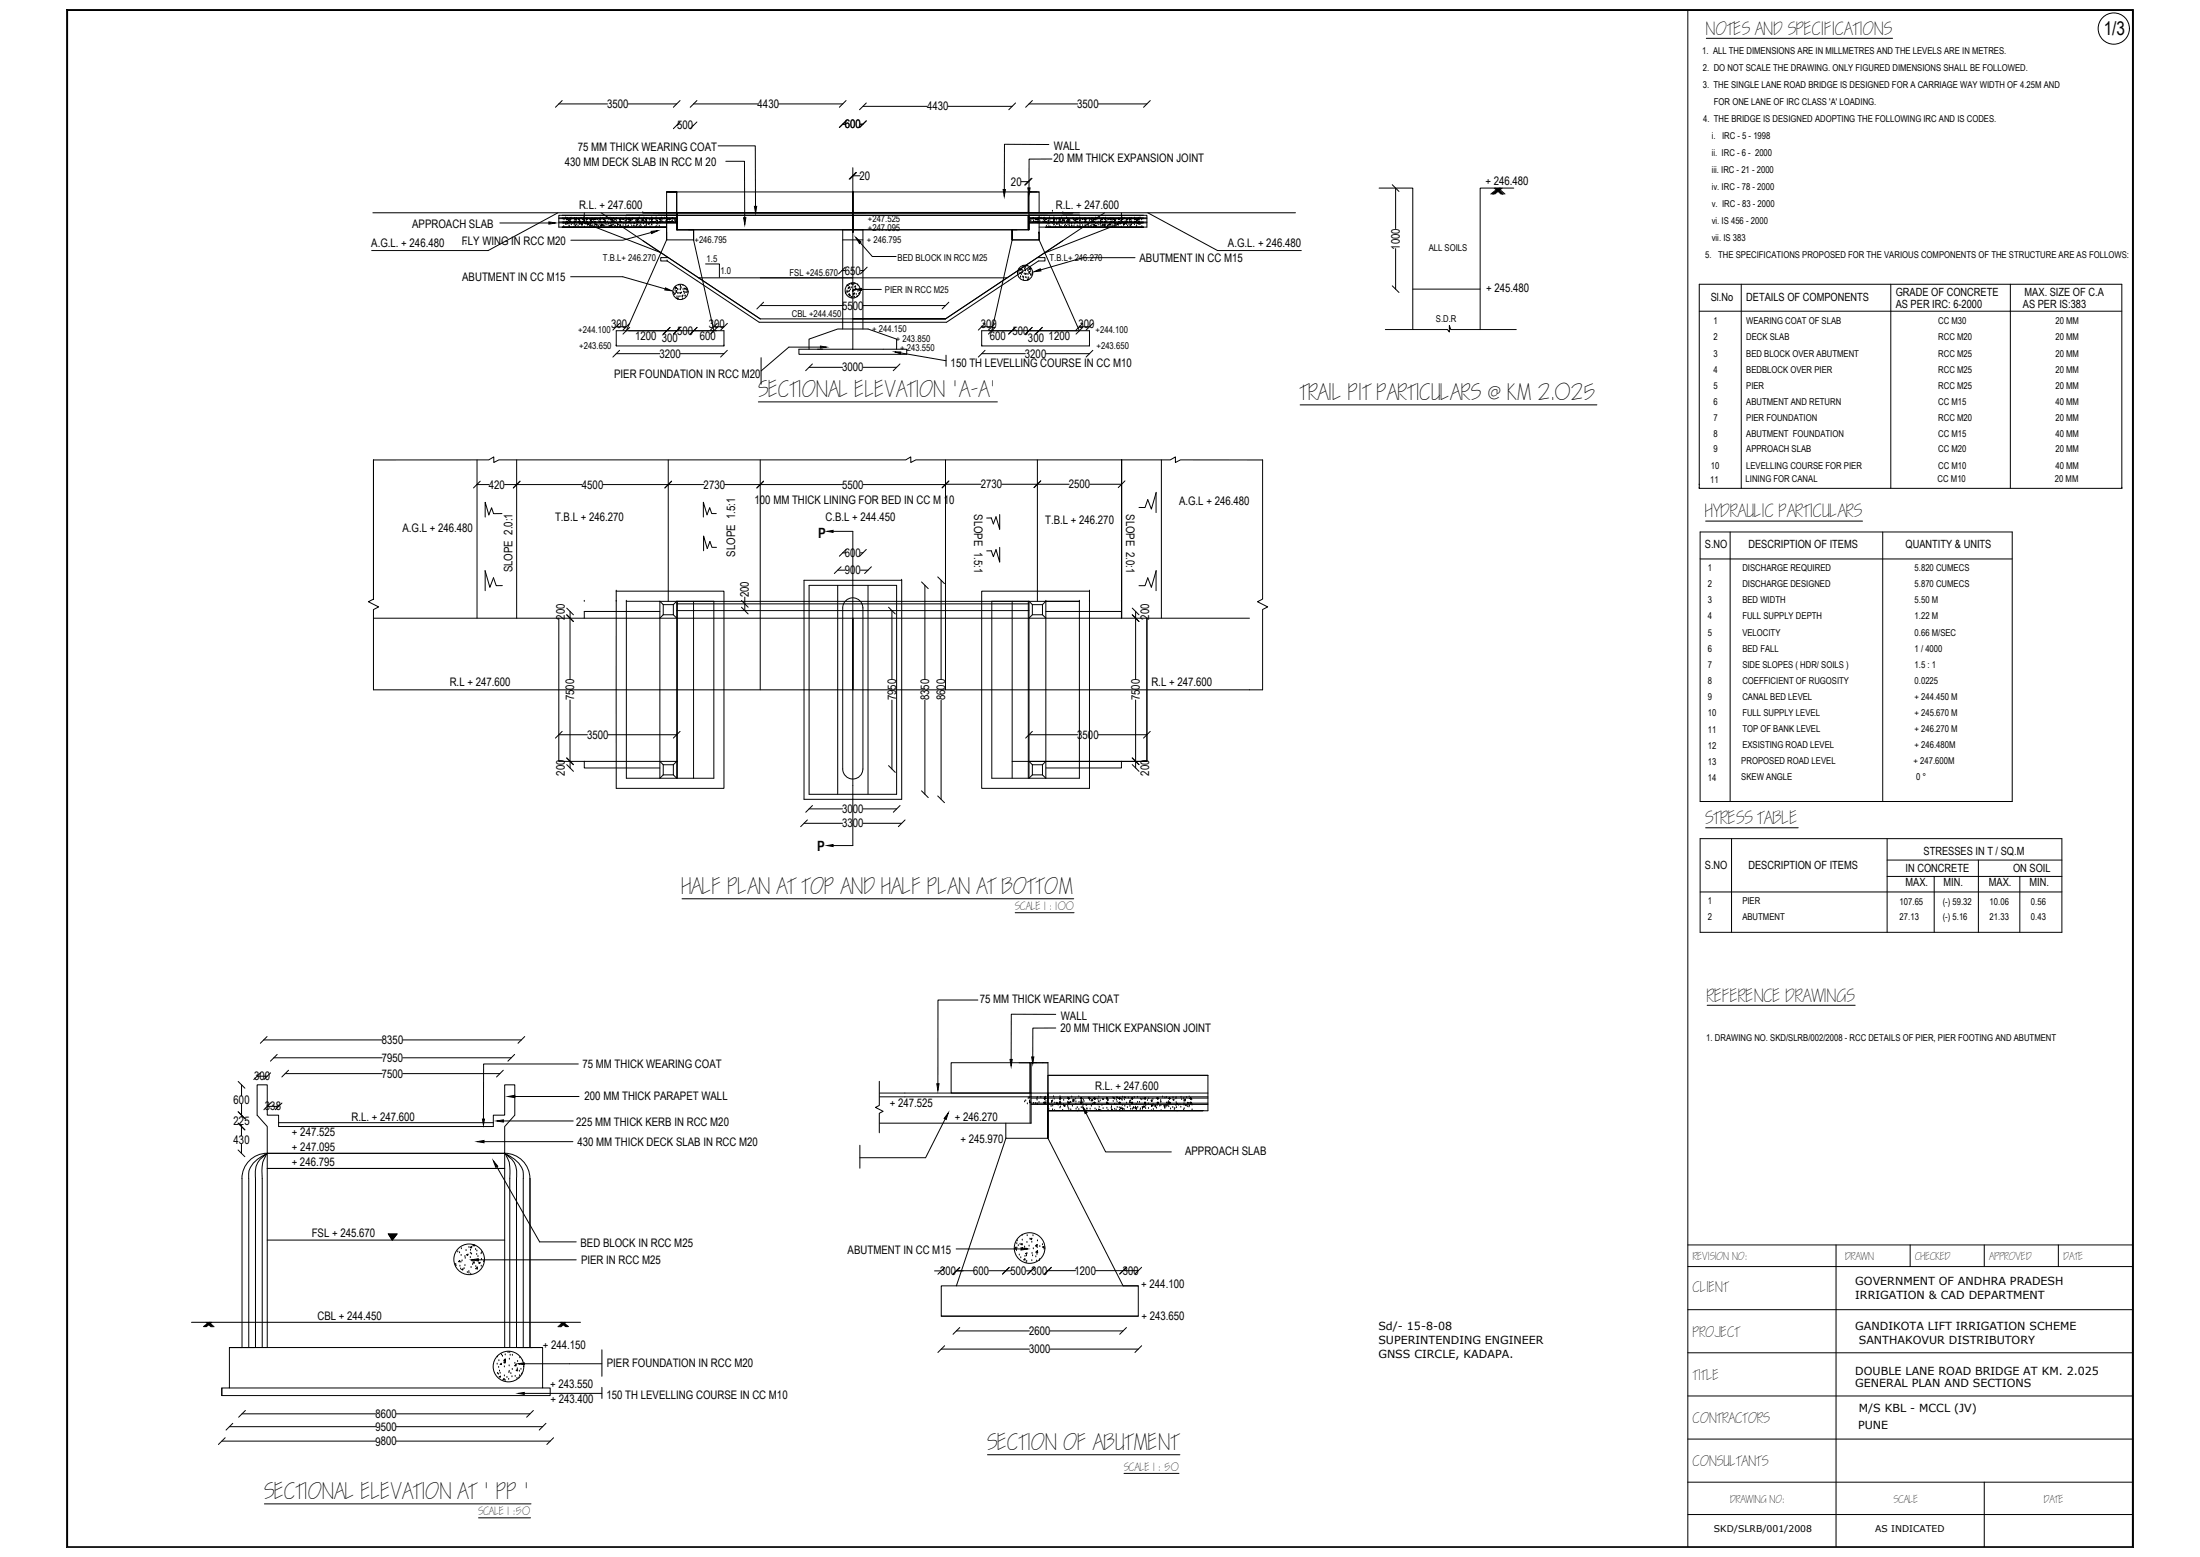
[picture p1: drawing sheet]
<svg xmlns="http://www.w3.org/2000/svg" width="1189mm" height="841mm" viewBox="0 0 1189 841" stroke-linecap="round" stroke-linejoin="round" font-family="sans-serif">
<!-- layer: MAIN -->
<g fill="none" stroke="#000" stroke-width=".54">
<path d="M912 6v830M922 21h101M302 56h26M304 54l-4 4M339 56h27M368 54l-4 4M375 56h34M377 54l-4 4M421 56h34M457 54l-3 4M466 57h35M468 56l-4 3"/>
<path d="M512 57h35M549 56l-4 3M556 56h26M558 54l-4 4M593 56h27M622 54l-4 4M366 68h.1M368 66l-4 4M374 68h1M377 66l-4 4M388 79h20v32M455 67h2"/>
<path d="M457 65l-3 4M465 67h1M468 65l-4 4M567 78h-24v24M392 87h10v31M461 95h4M461 91v98M463 93l-4 4M552 98h4M557 96l-3 4M558 96l-4 4M568 86h-12v15"/>
<path d="M752 100l4 3M201 115h499M302 118h64M302 120h64M304 116h157M305 119h.1M306 118h.1M306 120h.1M307 118h.1M307 119h.1M308 119h-1zM308 118h.1"/>
<path d="M308 119h.1M309 118h.1M310 120h.1M310 118h.1M311 119h1zM312 118h.1M313 119h.1M313 120h.1M314 120h.1M314 118h.1M315 118h.1M316 115v5l41 16"/>
<path d="M316 120h.1M316 119h.1M317 118h.1M319 119h.1M320 118h.1M321 119h.1M322 118h.1M323 119h.1M323 118h.1M324 120h.1M324 118h.1M325 115l86 57h50"/>
<path d="M325 118h.1M326 119h.1M326 118h.1M327 119h.1M327 120v-1zM328 118h.1M328 120h.1M329 118h.1M329 119h.1M330 118h.1M330 119h.1M332 120h.1"/>
<path d="M332 118h-1h1M332 119h.1M333 119h.1M333 118h.1M335 119h.1M335 120h.1M336 118h.1M337 118v1zM338 119h.1M338 120h.1M338 118h.1M339 119h.1"/>
<path d="M339 118h1zM340 118h.1M341 119h.1M342 119h.1M342 118h-1zM342 118h.1M344 119h.1M344 120h.1M345 119h.1M345 118h.1M345 120h.1M347 119h.1"/>
<path d="M347 118h.1M347 119h1zM347 115h.1M347 116h-9h9M348 118h.1M349 119h.1M349 120h.1M349 118h.1M351 119h.1M352 120h.1M352 118h.1M352 119h.1"/>
<path d="M353 115h216M353 120h.1M354 120h.1M354 118h.1M355 118h.1M355 119h.1M355 120h.1M356 120h.1M357 119h.1M357 118h.1M358 119h.1M358 118h.1"/>
<path d="M358 120h.1M359 118h.1M360 120h.1M360 116v14h15l11 49M360 118h.1M360 119h.1M361 118h.1M361 104h5h-6v26l-22 49M363 120v-1zM363 120h.1M363 119h.1M363 118h.1"/>
<path d="M364 118h.1M365 119h.1M366 104h-6h6v12h-64v7h58M366 104h95v11h-95zM366 115v9M461 115v-11v21M461 104h95v11h-95zM461 104v21v-9M461 116h157M556 104v11M556 116v8M556 118h64"/>
<path d="M556 104v20h-190M556 120h64M557 119h.1M557 104h-1h6v11M557 104h5M557 104h3M558 118h.1M559 120h.1M559 119h.1M559 119v1zM561 118h.1M561 119h.1"/>
<path d="M562 116v14h-15M562 120h.1M563 118h.1M564 120h.1M564 118h.1M564 119h.1M565 120h.1M566 119h1zM566 120h.1M567 119h.1M567 118h.1M568 120h.1"/>
<path d="M568 120h1zM569 114h.1M569 120h1zM569 120h.1M569 119h.1M570 118h.1M570 120h.1M571 119h.1M572 118h.1M572 120h.1M573 119h.1M574 118h.1"/>
<path d="M574 119h1h-1zM574 116h9h-9M574 119h.1M574 119h1zM574 115h.1M575 118h.1M575 119h.1M576 118h.1M576 120h.1M577 118h.1M577 119h.1M578 120h.1"/>
<path d="M578 119h.1M580 118h.1M580 115h-6h9M580 119h.1M581 119h.1M582 118h.1M583 119h.1M583 118h.1M584 120h.1M584 119h.1M585 118v1zM586 118h.1"/>
<path d="M586 120h.1M587 120h.1M587 119h.1M589 118h.1M589 119h.1M590 119h.1M590 118h.1M590 120h.1M592 119h.1M592 118h.1M593 119h.1M593 118h.1"/>
<path d="M593 120h.1M594 118h.1M595 119v1zM595 119h.1M595 118h.1M596 119h.1M596 118h.1M597 115l-86 57M597 118h.1M597 120h.1M598 120h.1M599 118h.1"/>
<path d="M599 119h.1M600 118h.1M601 119h.1M601 118h.1M602 119h.1M602 119h1zM603 119h.1M604 118h.1M606 119h.1M606 120h.1M606 115v5l-42 17M606 118h.1"/>
<path d="M607 118h.1M608 118h.1M608 120h.1M608 120h1h-1zM609 119h.1M610 118h.1M610 119h1zM611 118h.1M611 120h.1M612 120h.1M613 118h.1M613 119h.1"/>
<path d="M614 118h.1M614 119h1zM615 119h.1M615 118h.1M616 120h.1M616 118h.1M617 119h.1M745 102h18v76M754 102v21M806 105l4-3 3 3M807 102l4 3M808 102l4 3"/>
<path d="M809 102l4 3M810 102l-4 3M811 102l-4 3M812 102l-4 3M818 102h-18v76M201 135h63M252 132h.1M270 120h27M305 122h.1M305 121h.1M306 121h.1M307 120h.1"/>
<path d="M307 121h.1M307 122h.1M308 120h.1M308 121h.1M308 122h.1M309 121h.1M310 121h.1M310 123h.1M310 122h.1M311 122h.1M312 121h.1M312 122h.1"/>
<path d="M312 120h.1M313 121h.1M314 121h.1M314 121h1zM314 122h.1M315 122h.1M316 123h.1M316 121h.1M317 121h.1M317 122h.1M318 121h.1M319 122h.1"/>
<path d="M319 120h.1M319 120v1zM319 121h.1M319 123h.1M320 122h.1M320 120h.1M321 122h.1M321 121h.1M321 120h.1M322 121h.1M322 121h1zM323 122h.1"/>
<path d="M323 123h.1M324 121h.1M325 122v-1zM325 122h.1M325 120h.1M325 121h.1M326 122h.1M326 121v1zM326 120h.1M327 122h.1M327 121h.1M328 122h.1"/>
<path d="M329 121h.1M329 122h.1M330 123h.1M330 122h-1zM330 121h.1M330 122h.1M330 123l1-1v1M331 122h.1M332 121h.1M332 122h.1M333 122h.1M333 120h.1"/>
<path d="M334 122h-1zM334 121h.1M334 122h.1M335 123h.1M335 122h.1M337 122h.1M337 121h.1M337 123h1M338 123h.1M338 122h.1M338 121h.1M339 121h.1"/>
<path d="M339 122h.1M340 122h.1M341 120h.1M341 121h.1M341 122h.1M343 122h.1M343 120h.1M344 122h.1M344 121h.1M345 122h.1M346 122h.1M346 123h.1"/>
<path d="M347 120h.1M348 121h.1M348 122h.1M349 122h.1M349 121h.1M350 121h1zM351 121h.1M351 120h.1M351 123h.1M352 126l-15 4h-29M352 121h.1M352 122h.1"/>
<path d="M353 121h.1M354 123h.1M355 121h.1M355 122h.1M356 122h.1M360 123h-56h56M361 120h.1M361 139h-4v2h4l49 33h101l50-33h4v-2h-4M362 120h.1M364 120h.1M366 124h9v6v-6M455 124v54"/>
<path d="M455 130h11M465 131l6 8h13M466 124v54M547 124v6v-6M547 130h15v-5v5l21 49M547 130l-11 49M558 120h.1M560 120h.1M561 120h.1M561 126h.1M561 120h1M562 123h58v-7h-64v8h-9"/>
<path d="M565 122h.1M566 121h.1M567 122h.1M567 121h.1M568 123h.1M569 121h.1M569 122h.1M570 121h.1M570 123h.1M571 120h.1M571 121h.1M572 121h.1"/>
<path d="M572 122h.1M573 122h.1M574 121h.1M575 120h.1M575 122h.1M576 123h.1M576 122h.1M577 122h.1M578 122h.1M578 121h.1M579 120h.1M579 122h.1"/>
<path d="M580 122h.1M581 121h.1M581 120h.1M582 122h.1M583 122h.1M583 121h.1M583 122h1zM584 123h.1M584 121h.1M585 121h.1M585 122h.1M586 122h.1"/>
<path d="M587 123h.1M588 122h.1M588 121h.1M589 120h.1M589 122h.1M590 122h.1M590 121h.1M591 122h.1M591 123v-1v1M591 122h1zM592 121h.1M592 123h.1"/>
<path d="M592 122h.1M593 122h.1M593 121h.1M594 122h.1M595 121h.1M595 122h.1M596 120h.1M596 122h.1M596 121v1zM597 121h.1M597 121v1zM597 122h.1"/>
<path d="M598 121h.1M598 123h.1M598 122h.1M599 121h.1M599 122h.1M600 121h.1M600 120h.1M600 122h.1M601 120h.1M601 122h.1M602 123h.1M602 121h.1"/>
<path d="M603 121h.1M603 120v1zM603 120h.1M603 122h.1M604 121h.1M604 122h.1M605 121h.1M606 121h.1M606 123h.1M607 121h.1M607 122h.1M608 121h.1"/>
<path d="M609 121h.1M609 120h.1M609 122h.1M610 121h.1M611 122h.1M611 121h.1M612 123h.1M612 121h.1M613 121h.1M613 139h-28l-23 7M614 122h.1M614 120h.1"/>
<path d="M614 121h.1M615 121h.1M615 120h.1M616 121h.1M617 121h.1M617 122h.1M658 135h45M754 134v22M308 149h29l22 7M360 141h.1M364 158h.1M365 159h.1"/>
<path d="M365 156h.1M365 157h.1M365 155h.1M365 158h1zM366 155v1h-1zM366 157h-1zM366 158h.1M366 156h.1M366 157h.1M367 154h.1M367 158h.1M368 158h.1"/>
<path d="M368 157h.1M368 155h.1M368 156h.1M368 154h.1M368 159h.1M369 160h.1M369 154h.1M369 156h.1M370 157l-1 1zM370 156h.1M370 159h.1M370 160h.1"/>
<path d="M370 158h.1M371 156h.1M371 158h.1M371 157v-1zM372 158h.1M378 150h166M381 143h8v7M455 146h2M457 144l-4 4M457 158h.1M458 157h.1M458 154h.1"/>
<path d="M458 158h.1M458 159h.1M459 155l-1 1zM459 158h.1M459 156h.1M459 159h.1M459 157h.1M459 155h.1M459 154h.1M459 160h.1M459 159v1zM460 157h.1"/>
<path d="M460 155h.1M460 154h.1M461 154h.1M461 157h.1M461 156h1zM461 159h.1M461 158l1 1h-1zM461 153h.1M462 159h.1M462 157h.1M462 155h.1M462 153h.1"/>
<path d="M463 156h.1M463 159h.1M463 160h.1M463 154h.1M464 157h.1M464 159h.1M465 159h.1M465 158h.1M465 157h.1M465 146h2M466 156h10M469 144l-4 4"/>
<path d="M550 148h.1M550 146h1h-1M551 148h.1M551 146h.1M551 150h.1M552 150h.1M552 145v1zM552 148h.1M552 146h.1M552 147h.1M553 146h.1M553 144h.1"/>
<path d="M553 150h.1M553 149v1zM553 151h.1M553 148h.1M554 145h.1M554 148h.1M554 144h.1M554 146h.1M554 150h.1M555 143h.1M555 148h.1M555 150h.1"/>
<path d="M555 151h1zM555 151h.1M555 146h.1M555 151h1M556 148h.1M556 146h.1M556 150h.1M556 151h.1M556 147h.1M556 145h1h-1zM557 145h.1M557 148h.1"/>
<path d="M557 147h.1M557 146h.1M557 149h.1M558 148h.1M752 154l4 4M763 156h37M941 154v110M1022 154v110M1086 154v110M333 179h58v8h-58zM333 176h5M335 175l-4 3"/>
<path d="M340 177l-3 3M340 175l-3 3M362 177l-4 3 4-3M366 161h.1M366 160h.1M366 161v1M367 160h.1M368 177l-4 3M369 161h.1M377 177l-4 3M386 176h5M388 177l-4 3"/>
<path d="M388 175l-4 3M393 175l-4 3M411 165h44M413 163l-4 4M460 160h.1M461 161h.1M462 161h.1M466 165h45M511 172h-50h50M513 163l-4 4M530 179h59v8h-59zM530 176h6"/>
<path d="M532 175l-3 3M538 177l-4 3M538 175l-4 3M549 177l-4 3M558 177l-4 3M563 177l-3 3M583 176h6M585 177l-4 3M585 175l-4 3M591 175l-4 3M749 178h33l1 1v-3l1 2h35M918 168h229"/>
<path d="M333 187h.1M333 191h24M335 189l-4 4M368 191h23M391 187h.1M393 189l-4 4M411 193v15M426 187h17M432 189h58v2h-58zM437 189v-6a56 56 0 0 1 32-5l16 5v6M437 198h18M439 197l-4 3"/>
<path d="M466 198h19M486 197l-3 3M487 191l24 4M511 192v6M530 187h.1M530 191h24M532 189l-3 4M565 191h24M589 187h.1M591 189l-4 4M410 217h129M703 219h160"/>
<path d="M202 248h62l3-1v3l3-2h219l3-1v3l3-2h137l3-1v3l3-2h44v76l-2 1 5 3-3 1v44h-480v-44l3-1-6-3 3-1v-76v76M258 248v86M260 260l-4 4M279 248v86M281 260l-4 4M361 248v77M363 260l-4 4M411 248v125M413 260l-4 4M511 248v125M513 260l-4 4M513 260l-4 3"/>
<path d="M561 248v77M562 260l-3 3M606 248v86M608 260l-4 3M628 248v86M258 262h6M271 277h-4l-1-3-2 4-2-7v8M273 262h42M326 262h54M387 277h-2l-1-3-2 4-2-7v8M392 262h63M466 262h45"/>
<path d="M511 262h19M540 278v8l-2-7-1 4-1-3h-3M541 262h37M589 262h17M625 266v11M625 266l-3 9-2-5-1 4h-4M918 262h.1M918 264h.1M918 264v-110h229v110M918 264h229M1147 264h.1M387 296h-2l-1-4-2 4-2-6v8"/>
<path d="M450 287h11v170h-11M455 299h2M457 297l-3 3M465 299h1M468 297l-4 3M540 296v8l-2-7-1 4-1-3h-3M919 287h168v146h-168zM922 281h84M935 287v146M1017 287v146M262 308l3 9 2-5 1 4h3M262 308v11"/>
<path d="M333 319h58v107h-58zM333 319h.1M434 313h53v119h-53zM437 316h48v113h-48zM453 316v113M453 308h4M455 306l-4 4M465 308h4M469 316v113M471 306l-4 4M487 313h.1M498 314l4 4"/>
<path d="M500 316v51M507 312l3 3M509 313v54M530 319h59v107h-59zM589 319h.1M625 308v11M625 308l-3 9-2-5-1 4h-4M919 302h168M202 334h473M302 334v77h64M306 332l4 4-4-4M306 328l4 4"/>
<path d="M308 330v37M316 325h.1M333 325h.1M338 325h.1M338 325v95M357 325h226M357 330h-41v4M357 325v95l1-1M357 325l1 2M358 327h6M358 327v5M358 332h6"/>
<path d="M358 332l-1 2M364 327v5M364 332l2 2M366 325v95l-2-1M366 330h190M366 326h190M366 325h20v95M366 325l-2 2M366 325v95M375 325v95M401 328l3 4M401 324l3 4"/>
<path d="M402 323v7M461 334v39M466 328a5 5 0 0 0-5-5 5 5 0 0 0-6 5v87a5 5 0 0 0 6 6 5 5 0 0 0 5-6M466 328v87M480 328l4 4M482 330v37M547 325v95M556 325v95M556 325v95l2-1M556 325h-20v95M556 325l2 2M558 327h5"/>
<path d="M558 327v5M558 332h5M558 332l-2 2M563 327v5M563 332l2 2M565 325h.1M565 330h41v4M565 325v95l-2-1M565 325l-2 2M583 325h.1M583 325v95M589 325h.1"/>
<path d="M606 325h.1M612 332l3 4-3-4M612 328l3 4M614 330v37M620 334v77h-73M308 378v37M482 378v37M500 378v51M509 378v54M614 378v37M675 373h.1M302 397h15"/>
<path d="M304 395l-4 4M329 397h37M368 395l-4 4M556 397h26M558 395l-4 4M593 397h27M622 395l-4 4M306 409l4 4M306 413l4 4M316 411v4h41M357 411l1 2M358 419h6"/>
<path d="M358 413v6M358 413h6M364 413v6M366 411l-2 2M480 414l4 3M556 411l2 2M558 419h5M558 413v6M558 413h5M563 413v6M565 411l-2 2M606 411v4h-41"/>
<path d="M612 409l3 4M612 413l3 4M437 437h18M439 435l-4 4M466 437h19M486 435l-3 4M498 427l4 4M507 430l3 4M434 445h21M436 443l-3 4M466 445h21M489 443l-4 4"/>
<path d="M919 453h195v51h-195zM922 447h50M936 453v51M1020 453v51M1020 473h94M1020 465h94M1045 473v31M1069 465v39M1091 473v31M369 485h211M549 493h31M919 482h195"/>
<path d="M144 560l-3 4M284 560l-4 4M528 540h-21v45M570 548h-24v24M571 555h-13v16M923 543h80M141 580l-4 3M143 562h64M146 580l-3 3M148 571h59M150 570l-4 3M154 580h53"/>
<path d="M156 578l-4 4M218 580h52M218 571h58M218 562h64M272 578l-4 4M278 570l-4 3M313 575h-52v29M514 574h43v16h-43zM551 574h6v33M557 574h9zM557 574v33h-82M566 574v16"/>
<path d="M129 584l3 4M131 586v6M131 596v7M139 586h5v16h7v6h116v-6h6v-16h5v16l-5 6v15h-129v-15l-5-6zM139 581h5M144 598h7M146 596l-3 3M152 596l-3 3M278 592h35M475 584v13l-2 1 4 2-2 1v11M475 592h178M475 590h178"/>
<path d="M554 595h.1M555 596h.1M556 593h.1M556 596h.1M556 595h.1M556 595h1zM557 593h96M557 596h96M557 597h96M558 596h.1M560 596h.1M560 593h.1"/>
<path d="M560 594h.1M561 593h.1M561 596v1M561 596h.1M562 593h.1M564 596h.1M564 593h.1M565 594h.1M565 596h.1M565 593h.1M565 595h.1M566 590v25v-25"/>
<path d="M566 581h87M567 596h.1M567 599h.1M568 598h.1M568 594l1 1h-1zM568 596h.1M569 595h.1M569 599h.1M569 597h.1M569 592h.1M570 594h.1M570 600h.1"/>
<path d="M570 596h.1M571 595l1 1h-1zM572 597h.1M572 595l1 1zM573 596h.1M573 594h.1M573 598h.1M573 592h.1M573 595h.1M574 600h.1M575 597h.1M575 594h.1"/>
<path d="M575 597h1l-1 1zM577 598h.1M577 595h.1M577 593h.1M577 596h.1M577 599h.1M578 599h.1M578 595h1h-1M579 600h.1M579 593h.1M580 597h.1M580 594v1z"/>
<path d="M580 594h.1M580 595h.1M581 594h.1M581 596h.1M581 595h.1M582 599h.1M582 600h.1M582 598h.1M583 592h.1M583 599h.1M583 595h.1M584 593h.1"/>
<path d="M584 595h1l-1-1v1M584 598h.1M585 596h.1M585 599h.1M585 594h.1M586 597h.1M586 600h.1M586 595h.1M587 596v1zM587 599h.1M588 593h.1M589 593h-1z"/>
<path d="M589 594h.1M589 599h.1M590 595h.1M590 597h.1M590 594h1h-1zM590 596h.1M591 594h.1M592 593v1zM592 599h.1M592 600h.1M593 594h.1M593 597h.1"/>
<path d="M594 595h.1M594 599v1zM594 593h.1M594 600h.1M594 598h.1M595 595h.1M595 600h.1M595 597h.1M596 593v1zM596 599h.1M598 593h.1M598 596h.1"/>
<path d="M598 599h.1M598 595h.1M599 596h.1M599 600h.1M599 594h.1M601 599h.1M601 598h.1M601 599v1M601 593h.1M602 595h.1M602 593h.1M602 594h.1"/>
<path d="M602 596h.1M602 599h.1M603 597h.1M603 600h.1M603 594h.1M603 592l1 1h-1M604 595h.1M604 598h.1M605 598h.1M605 600v-1l1 1M605 598l1 1zM606 598h.1"/>
<path d="M606 594h.1M606 597h.1M607 600h.1M607 598v1M607 593h.1M607 599h.1M608 594h.1M608 597h.1M608 592v1zM609 596h.1M609 598h.1M610 593h.1"/>
<path d="M610 595h1zM611 595h.1M611 598h.1M611 599h.1M612 593h.1M612 596h.1M612 599h.1M612 594h.1M612 598h1h-1zM613 598h.1M613 593h.1M614 598h.1"/>
<path d="M614 598v1zM614 597h.1M614 600h.1M615 593h.1M615 595h.1M615 598h.1M616 595h.1M616 600h.1M616 599h.1M616 594h.1M617 594h.1M617 598h1h-1z"/>
<path d="M617 599h.1M618 594h.1M618 598h.1M618 597l1 1h-1zM619 593h.1M619 596h.1M619 599h.1M619 597h.1M620 594h.1M621 596h.1M621 599h.1M621 594h.1"/>
<path d="M622 595h.1M622 594l1 1h-1M622 600h.1M622 598h.1M622 597h1h-1zM622 594h.1M623 594h.1M623 597h.1M623 599h.1M624 597h1h-1zM624 598h.1M625 599h.1"/>
<path d="M625 593h.1M625 597h.1M627 597h.1M627 594h.1M627 595h.1M627 600h.1M628 593h.1M629 597h1zM629 598h.1M629 599h.1M630 593h.1M630 598h.1"/>
<path d="M630 596v1zM630 596h.1M631 597h.1M631 595l1 1h-1zM632 595h.1M632 598h.1M632 596h.1M633 599h.1M634 598h.1M634 593h.1M634 594h.1M635 599h.1"/>
<path d="M635 594h.1M635 597h.1M636 593h.1M636 596h.1M636 598h.1M636 600h.1M637 597h.1M638 597h.1M638 598h.1M638 593h.1M639 594h.1M640 600h.1"/>
<path d="M640 593h.1M640 596h.1M640 597h.1M640 599h.1M640 594l1 1h-1zM641 594h.1M641 597h.1M641 596v1zM641 593h.1M642 598h.1M642 595v1zM643 598h.1"/>
<path d="M643 593h.1M643 597h.1M644 594h.1M644 597h.1M644 600h.1M653 581v19h-87h84M653 581h-87v9M129 607l3 3M129 601l3 3M130 608v5M130 618v5M131 608h.1"/>
<path d="M151 606h116M262 617h48M272 605h38M465 619v12M511 604l-11 21h-35M544 607v8h22l41 80h8v16h-106v-16h8l27-80M587 601l10 21h36M129 621l3 4M144 623a14 14 0 0 0-13 14v91h-7v22h-4v4M144 623v105h-20h169M144 623a17 17 0 0 0-2 14v91M144 623h129"/>
<path d="M267 631h-123h129M268 630l24 41h19M273 623a14 14 0 0 1 13 14v91h7v22h4v4h-177M273 623a16 16 0 0 1 2 14v91M273 623v105M144 670h129M210 667h5l-3 3zM247 676h.1M248 677h.1M249 678h.1M249 674h.1M251 679h.1"/>
<path d="M251 680h.1M252 676h.1M252 678l1-1v1zM253 674h.1M254 679h.1M254 677h.1M254 675h.1M255 673v1h-1zM255 677h.1M255 674h.1M256 672v1h1v-1M257 675h.1"/>
<path d="M258 678h.1M258 676h.1M258 679h.1M260 677h.1M517 675h35M548 674h1v1M548 675h1M549 675h.1M549 672h.1M550 674h.1M550 670h.1M550 673h.1"/>
<path d="M551 678h.1M551 672h.1M552 679h.1M552 672h.1M552 667h.1M552 670h.1M553 674h.1M554 674h.1M554 680l-1 1h1v-1M554 679h.1M554 677h1zM555 678h.1"/>
<path d="M555 675h.1M555 671h.1M555 667h.1M556 673h.1M557 669h.1M557 669h1l-1 1zM558 671h.1M558 677h.1M558 678h.1M558 668h.1M558 675h.1M560 679h.1"/>
<path d="M560 672v1zM560 673h.1M560 678h.1M560 677h.1M561 674h.1M561 673h.1M561 670h.1M561 675v2l-1-1zM562 673h.1M563 672h.1M563 674l1-1v1zM564 675h.1"/>
<path d="M912 672h240M992 672v164M1032 672v12M1072 672v12M1112 672v12M246 683v1M246 684h.1M248 681v1v-1zM249 684h.1M249 685h.1M249 682h.1M249 686l1-1v1z"/>
<path d="M250 681h.1M251 685h.1M251 684h.1M253 687h.1M253 688h.1M254 688h.1M255 685h.1M255 681h.1M255 683h.1M256 681h.1M256 682h.1M257 684h.1"/>
<path d="M258 684v1h-1zM259 681h52M259 682v1zM260 684h.1M260 680h.1M261 682h.1M505 686h4M510 685l-3 3M517 695h98M519 685l-4 3M526 686h-9M534 686h12"/>
<path d="M545 685l-3 3M554 686h4M555 682h.1M555 681h.1M558 681h.1M559 685l-4 3M560 681h.1M562 681h.1M562 681h-1M562 680h.1M568 685l-4 3M581 686h-15"/>
<path d="M592 686h23M609 685l-4 3M617 685l-4 3M912 684h240M103 714h211M110 717l3-3 3 3M111 714l3 3M112 714l3 3M113 714l-3 3M114 714l-3 3M303 714l3 3M304 714l3 3"/>
<path d="M305 714l-3 3M305 714l-2 3M306 714l-3 3M307 717l-3-3-2 3M509 711h106M517 719h39M519 717l-4 4M567 719h40M609 717l-4 4M912 707h240v129v-830h-1115v830h1115M134 728v-91a12 12 0 0 1 7-12l3-2a12 12 0 0 0-6 14v91M269 737h.1"/>
<path d="M269 733h.1M269 739h.1M270 735h.1M271 737h-1l1-1v1M271 732h.1M272 733h.1M272 736h.1M272 736l1-1v1zM273 738h.1M273 736h.1M273 732h.1M273 734v1h-1z"/>
<path d="M275 731h.1M275 738h.1M275 734h.1M276 732h.1M277 740h.1M277 732h.1M278 736h.1M279 737l-1 1h1v-1M279 737h.1M279 728v-91a12 12 0 0 0-6-14 14 14 0 0 1 10 14v91M280 739h.1M280 735h.1"/>
<path d="M281 737h.1M281 733h.1M282 740h.1M282 735h.1M283 737h42M325 729v14M509 729h47M510 727l-3 4M567 729h48M617 727l-4 4M912 731h240M120 750v4"/>
<path d="M124 750h169M269 742h.1M270 744l1-1-1 1zM270 741h.1M270 742h.1M273 745h-1h1M273 743h.1M273 746h.1M274 744h.1M275 745h.1M275 741h.1M276 742h.1"/>
<path d="M277 744h.1M278 743h.1M279 740h1h-1zM279 745h.1M280 744h.1M281 741h.1M281 743h.1M282 742h.1M283 753h42M325 749v6M912 754h240M120 778h83"/>
<path d="M122 777l-4 3M124 771h79M126 769l-4 3M131 764h72M133 762l-4 4M214 778h83M214 771h79M214 764h72M288 762l-3 4M295 769l-4 3M299 777l-3 3M912 777h240"/>
<path d="M534 786h104M607 796h30M143 812h144M259 820h28M912 818h240M912 801h240M1072 801v35"/>
<circle cx="1142" cy="15" r="8"/>
<circle cx="368" cy="158" r="4"/>
<circle cx="461" cy="157" r="4"/>
<circle cx="554" cy="147" r="4"/>
<circle cx="556" cy="674" r="8"/>
<circle cx="254" cy="680" r="8"/>
<circle cx="275" cy="738" r="8"/>
</g>
<g fill="#000" stroke="#000" stroke-width=".54">
<path d="M297 120h3l-3 1zM402 118h1l-1 3zM408 111h1l-1 4zM542 102h1v4zM555 101l2 1-1 3zM352 125h3l-3 1zM463 128l2 3-1 1zM360 155l3 2h-4zM462 156h4v1zM559 147l3-2v1zM443 187h4l-4 1zM484 190h3v1z"/>
<path d="M447 287l3-1v2zM447 457l3-1v1zM546 572h1l-1 4zM558 571h1l-1 4zM275 592h3v1zM506 585h1v4zM261 604h1l-1 4zM258 617l4-1v1zM268 605h4v1zM512 601l-1 4-1-1zM585 598l2 3-1 1zM267 627l2 3-1 1z"/>
<path d="M210 667h5l-3 3zM255 681l4-1v1zM552 674l3 1h-3zM280 737l3-1v1zM280 753l3-1v1z"/>
</g>
<!-- layer: 0 -->
<path d="M36 5h1117v831h-1117zM37 6h1115v830h-1115zM302 115l-38 20M620 115l38 20M426 187l-15 13M338 325h19M565 325h18M338 420h48M536 420h47" fill="none" stroke="#000" stroke-width=".54"/>
<g font-size="11.3">
<text x="410" y="215">SECTIONAL ELEVATION 'A-A'</text>
<text x="703" y="216">TRAIL PIT PARTICULARS @ KM 2.025</text>
<text x="369" y="483">HALF PLAN AT TOP AND HALF PLAN AT BOTTOM</text>
<text x="534" y="783">SECTION OF ABUTMENT</text>
<text x="143" y="810">SECTIONAL ELEVATION AT ' PP '</text>
</g>
<text font-size="10.2" x="1137" y="19">1/3</text>
<g font-size="9.1">
<text x="922" y="19">NOTES AND SPECIFICATIONS</text>
<text x="922" y="279">HYDRAULIC PARTICULARS</text>
<text x="922" y="445">STRESS TABLE</text>
<text x="923" y="541">REFERENCE DRAWINGS</text>
</g>
<g font-size="7.6">
<text x="442" y="290">P</text>
<text x="442" y="460">P</text>
</g>
<g font-size="7.3">
<text x="915" y="698">CLIENT</text>
<text x="915" y="722">PROJECT</text>
<text x="915" y="745">TITLE</text>
<text x="915" y="769">CONTRACTORS</text>
<text x="915" y="792">CONSULTANTS</text>
</g>
<g font-size="6.4">
<text x="328" y="58">3500</text>
<text x="409" y="58">4430</text>
<text x="501" y="60">4430</text>
<text x="582" y="58">3500</text>
<text x="366" y="70">500</text>
<text x="457" y="69">600</text>
<text x="312" y="81">75 MM THICK WEARING COAT</text>
<text x="570" y="81">WALL</text>
<text x="305" y="90">430 MM DECK SLAB IN RCC M 20</text>
<text x="569" y="88">20 MM THICK EXPANSION JOINT</text>
<text x="465" y="97">20</text>
<text x="546" y="100">20</text>
<text x="803" y="100">+ 246.480</text>
<text x="313" y="113">R.L. + 247.600</text>
<text x="570" y="113">R.L. + 247.600</text>
<text x="223" y="123">APPROACH SLAB</text>
<text x="201" y="134">A.G.L. + 246.480</text>
<text x="250" y="132">FLY WING IN RCC M20</text>
<text x="664" y="134">A.G.L. + 246.480</text>
<text x="756" y="135" transform="rotate(-90 756 135)">1000</text>
<text x="616" y="142">ABUTMENT IN CC M15</text>
<text x="457" y="148">650</text>
<text x="250" y="152">ABUTMENT IN CC M15</text>
<text x="803" y="158">+ 245.480</text>
<text x="455" y="167">5500</text>
<text x="330" y="177">300</text>
<text x="383" y="177">300</text>
<text x="530" y="177">300</text>
<text x="583" y="177">300</text>
<text x="343" y="184">1200</text>
<text x="358" y="185">300</text>
<text x="366" y="181">500</text>
<text x="378" y="184">600</text>
<text x="535" y="184">600</text>
<text x="547" y="181">500</text>
<text x="556" y="185">300</text>
<text x="567" y="184">1200</text>
<text x="356" y="193">3200</text>
<text x="554" y="193">3200</text>
<text x="455" y="201">3000</text>
<text x="514" y="198">150 TH LEVELLING COURSE IN CC M10</text>
<text x="332" y="204">PIER FOUNDATION IN RCC M20</text>
<text x="264" y="264">420</text>
<text x="314" y="264">4500</text>
<text x="380" y="264">2730</text>
<text x="455" y="264">5500</text>
<text x="530" y="264">2730</text>
<text x="578" y="264">2500</text>
<text x="408" y="272">100 MM THICK LINING FOR BED IN CC M 10</text>
<text x="637" y="273">A.G.L + 246.480</text>
<text x="300" y="281">T.B.L + 246.270</text>
<text x="446" y="281">C.B.L + 244.450</text>
<text x="526" y="278" transform="rotate(90 526 278)">SLOPE 1.5:1</text>
<text x="609" y="278" transform="rotate(90 609 278)">SLOPE 2.0:1</text>
<text x="217" y="287">A.G.L + 246.480</text>
<text x="565" y="283">T.B.L + 246.270</text>
<text x="397" y="301" transform="rotate(-90 397 301)">SLOPE 1.5:1</text>
<text x="457" y="301">600</text>
<text x="277" y="309" transform="rotate(-90 277 309)">SLOPE 2.0:1</text>
<text x="457" y="310">900</text>
<text x="405" y="323" transform="rotate(-90 405 323)">200</text>
<text x="305" y="335" transform="rotate(-90 305 335)">200</text>
<text x="621" y="335" transform="rotate(-90 621 335)">200</text>
<text x="243" y="370">R.L + 247.600</text>
<text x="622" y="370">R.L + 247.600</text>
<text x="310" y="378" transform="rotate(-90 310 378)">7500</text>
<text x="484" y="378" transform="rotate(-90 484 378)">7950</text>
<text x="502" y="378" transform="rotate(-90 502 378)">8350</text>
<text x="511" y="378" transform="rotate(-90 511 378)">8600</text>
<text x="616" y="378" transform="rotate(-90 616 378)">7500</text>
<text x="317" y="399">3500</text>
<text x="582" y="399">3500</text>
<text x="305" y="419" transform="rotate(-90 305 419)">200</text>
<text x="621" y="419" transform="rotate(-90 621 419)">200</text>
<text x="455" y="439">3000</text>
<text x="455" y="447">3300</text>
<text x="530" y="542">75 MM THICK WEARING COAT</text>
<text x="573" y="551">WALL</text>
<text x="573" y="557">20 MM THICK EXPANSION JOINT</text>
<text x="206" y="564" transform="rotate(-1 206 564)">8350</text>
<text x="206" y="574" transform="rotate(-1 206 574)">7950</text>
<text x="315" y="577">75 MM THICK WEARING COAT</text>
<text x="137" y="584">300</text>
<text x="206" y="582" transform="rotate(-1 206 582)">7500</text>
<text x="592" y="589">R.L. + 247.600</text>
<text x="126" y="596" transform="rotate(-1 126 596)">600</text>
<text x="143" y="600">338</text>
<text x="316" y="594">200 MM THICK PARAPET WALL</text>
<text x="481" y="598">+ 247.525</text>
<text x="190" y="605">R.L. + 247.600</text>
<text x="516" y="605">+ 246.270</text>
<text x="126" y="608" transform="rotate(-1 126 608)">225</text>
<text x="311" y="608">225 MM THICK KERB IN RCC M20</text>
<text x="158" y="614">+ 247.525</text>
<text x="519" y="617">+ 245.970</text>
<text x="126" y="618" transform="rotate(-1 126 618)">430</text>
<text x="158" y="622">+ 247.095</text>
<text x="312" y="619">430 MM THICK DECK SLAB IN RCC M20</text>
<text x="640" y="624">APPROACH SLAB</text>
<text x="158" y="630">+ 246.795</text>
<text x="168" y="668">FSL + 245.670</text>
<text x="314" y="673">BED BLOCK IN RCC M25</text>
<text x="458" y="677">ABUTMENT IN CC M15</text>
<text x="314" y="683">PIER IN RCC M25</text>
<text x="508" y="689" transform="rotate(-1 508 689)">300</text>
<text x="526" y="689" transform="rotate(-1 526 689)">600</text>
<text x="546" y="689" transform="rotate(-1 546 689)">500</text>
<text x="557" y="689" transform="rotate(-1 557 689)">300</text>
<text x="581" y="689" transform="rotate(-1 581 689)">1200</text>
<text x="607" y="689" transform="rotate(-1 607 689)">300</text>
<text x="617" y="696">+ 244.100</text>
<text x="172" y="713">CBL + 244.450</text>
<text x="617" y="713">+ 243.650</text>
<text x="556" y="721" transform="rotate(-1 556 721)">2600</text>
<text x="293" y="729">+ 244.150</text>
<text x="556" y="731" transform="rotate(-1 556 731)">3000</text>
<text x="328" y="738">PIER FOUNDATION IN RCC M20</text>
<text x="297" y="750">+ 243.550</text>
<text x="328" y="756">150 TH LEVELLING COURSE IN CC M10</text>
<text x="297" y="758">+ 243.400</text>
<text x="203" y="766" transform="rotate(-1 203 766)">8600</text>
<text x="203" y="773" transform="rotate(-1 203 773)">9500</text>
<text x="203" y="781" transform="rotate(-1 203 781)">9800</text>
</g>
<g font-size="6.1">
<text x="1024" y="160">GRADE OF CONCRETE</text>
<text x="1094" y="160">MAX. SIZE OF C.A</text>
<text x="924" y="163">Sl.No</text>
<text x="944" y="163">DETAILS OF COMPONENTS</text>
<text x="1024" y="166">AS PER IRC: 6-2000</text>
<text x="1093" y="166">AS PER IS:383</text>
<text x="921" y="296">S.NO</text>
<text x="945" y="296">DESCRIPTION OF ITEMS</text>
<text x="1030" y="296">QUANTITY &amp; UNITS</text>
<text x="1039" y="462">STRESSES IN T / SQ.M</text>
<text x="921" y="469">S.NO</text>
<text x="945" y="469">DESCRIPTION OF ITEMS</text>
<text x="1030" y="471">IN CONCRETE</text>
<text x="1088" y="471">ON SOIL</text>
<text x="1030" y="479">MAX.</text>
<text x="1050" y="479">MIN.</text>
<text x="1075" y="479">MAX.</text>
<text x="1097" y="479">MIN.</text>
</g>
<g font-size="6">
<text x="1003" y="694">GOVERNMENT OF ANDHRA PRADESH</text>
<text x="1003" y="702">IRRIGATION &amp; CAD DEPARTMENT</text>
<text x="745" y="719">Sd/- 15-8-08</text>
<text x="1003" y="719">GANDIKOTA LIFT IRRIGATION SCHEME</text>
<text x="1004" y="726">SANTHAKOVUR DISTRIBUTORY</text>
<text x="745" y="726">SUPERINTENDING ENGINEER</text>
<text x="745" y="734">GNSS CIRCLE, KADAPA.</text>
<text x="1003" y="743">DOUBLE LANE ROAD BRIDGE AT KM. 2.025</text>
<text x="1003" y="749">GENERAL PLAN AND SECTIONS</text>
<text x="1004" y="762">M/S KBL - MCCL (JV)</text>
<text x="1004" y="772">PUNE</text>
</g>
<g font-size="5.7">
<text x="549" y="492">SCALE 1 : 100</text>
<text x="607" y="795">SCALE 1 : 50</text>
<text x="259" y="819">SCALE 1 :50</text>
</g>
<g font-size="5.4">
<text x="915" y="681">REVISION NO:</text>
<text x="997" y="681">DRAWN</text>
<text x="1035" y="681">CHECKED</text>
<text x="1075" y="681">APPROVED</text>
<text x="1115" y="681">DATE</text>
<text x="935" y="812">DRAWING NO:</text>
<text x="1023" y="812">SCALE</text>
<text x="1105" y="812">DATE</text>
</g>
<g font-size="5.1">
<text x="920" y="29">1. ALL THE DIMENSIONS ARE IN MILLMETRES AND THE LEVELS ARE IN METRES.</text>
<text x="920" y="38">2. DO NOT SCALE THE DRAWING. ONLY FIGURED DIMENSIONS SHALL BE FOLLOWED.</text>
<text x="920" y="47">3. THE SINGLE LANE ROAD BRIDGE IS DESIGNED FOR A CARRIAGE WAY WIDTH OF 4.25M AND</text>
<text x="926" y="56">FOR ONE LANE OF IRC CLASS 'A' LOADING.</text>
<text x="920" y="66">4. THE BRIDGE IS DESIGNED ADOPTING THE FOLLOWING IRC AND IS CODES.</text>
<text x="925" y="75">i. IRC - 5 - 1998</text>
<text x="925" y="84">ii. IRC - 6 - 2000</text>
<text x="925" y="93">iii. IRC - 21 - 2000</text>
<text x="925" y="102">iv. IRC - 78 - 2000</text>
<text x="925" y="112">v. IRC - 83 - 2000</text>
<text x="469" y="120">+247.525</text>
<text x="469" y="125">+247.095</text>
<text x="925" y="121">vi. IS 456 - 2000</text>
<text x="375" y="131">+246.795</text>
<text x="468" y="131">+ 246.795</text>
<text x="925" y="130">vii. IS 383</text>
<text x="772" y="135">ALL SOILS</text>
<text x="326" y="141">T.B.L+ 246.270</text>
<text x="382" y="141">1.5</text>
<text x="485" y="141">BED BLOCK IN RCC M25</text>
<text x="567" y="141">T.B.L+ 246.270</text>
<text x="922" y="139">5. THE SPECIFICATIONS PROPOSED FOR THE VARIOUS COMPONENTS OF THE STRUCTURE ARE AS FOLLOWS:</text>
<text x="389" y="148">1.0</text>
<text x="427" y="149">FSL +245.670</text>
<text x="478" y="158">PIER IN RCC M25</text>
<text x="428" y="171">CBL +244.450</text>
<text x="312" y="180">+244.100</text>
<text x="471" y="179">+ 244.150</text>
<text x="592" y="180">+244.100</text>
<text x="776" y="174">S.D.R</text>
<text x="926" y="175">1</text>
<text x="944" y="175">WEARING COAT OF SLAB</text>
<text x="1047" y="175">CC M30</text>
<text x="1111" y="175">20 MM</text>
<text x="484" y="185">+ 243.850</text>
<text x="926" y="184">2</text>
<text x="944" y="184">DECK SLAB</text>
<text x="1047" y="184">RCC M20</text>
<text x="1111" y="184">20 MM</text>
<text x="313" y="188">+243.650</text>
<text x="487" y="189">+ 243.550</text>
<text x="593" y="188">+243.650</text>
<text x="926" y="193">3</text>
<text x="944" y="193">BED BLOCK OVER ABUTMENT</text>
<text x="1047" y="193">RCC M25</text>
<text x="1111" y="193">20 MM</text>
<text x="926" y="201">4</text>
<text x="944" y="201">BEDBLOCK OVER PIER</text>
<text x="1047" y="201">RCC M25</text>
<text x="1111" y="201">20 MM</text>
<text x="926" y="210">5</text>
<text x="944" y="210">PIER</text>
<text x="1047" y="210">RCC M25</text>
<text x="1111" y="210">20 MM</text>
<text x="926" y="219">6</text>
<text x="944" y="219">ABUTMENT AND RETURN</text>
<text x="1047" y="219">CC M15</text>
<text x="1111" y="219">40 MM</text>
<text x="926" y="227">7</text>
<text x="944" y="227">PIER FOUNDATION</text>
<text x="1047" y="227">RCC M20</text>
<text x="1111" y="227">20 MM</text>
<text x="926" y="236">8</text>
<text x="944" y="236">ABUTMENT FOUNDATION</text>
<text x="1047" y="236">CC M15</text>
<text x="1111" y="236">40 MM</text>
<text x="926" y="244">9</text>
<text x="944" y="244">APPROACH SLAB</text>
<text x="1047" y="244">CC M20</text>
<text x="1111" y="244">20 MM</text>
<text x="924" y="254">10</text>
<text x="944" y="253">LEVELLING COURSE FOR PIER</text>
<text x="1047" y="253">CC M10</text>
<text x="1111" y="253">40 MM</text>
<text x="924" y="261">11</text>
<text x="943" y="260">LINING FOR CANAL</text>
<text x="1047" y="260">CC M10</text>
<text x="1110" y="260">20 MM</text>
<text x="923" y="308">1</text>
<text x="942" y="308">DISCHARGE REQUIRED</text>
<text x="1035" y="308">5.820 CUMECS</text>
<text x="923" y="317">2</text>
<text x="942" y="317">DISCHARGE DESIGNED</text>
<text x="1035" y="317">5.870 CUMECS</text>
<text x="923" y="326">3</text>
<text x="942" y="326">BED WIDTH</text>
<text x="1035" y="326">5.50 M</text>
<text x="923" y="335">4</text>
<text x="942" y="335">FULL SUPPLY DEPTH</text>
<text x="1035" y="335">1.22 M</text>
<text x="923" y="343">5</text>
<text x="942" y="343">VELOCITY</text>
<text x="1035" y="343">0.66 M/SEC</text>
<text x="923" y="352">6</text>
<text x="942" y="352">BED FALL</text>
<text x="1035" y="352">1 / 4000</text>
<text x="923" y="361">7</text>
<text x="942" y="361">SIDE SLOPES ( HDR/ SOILS )</text>
<text x="1035" y="361">1.5 : 1</text>
<text x="923" y="369">8</text>
<text x="942" y="369">COEFFICIENT OF RUGOSITY</text>
<text x="1035" y="369">0.0225</text>
<text x="923" y="378">9</text>
<text x="942" y="378">CANAL BED LEVEL</text>
<text x="1035" y="378">+ 244.450 M</text>
<text x="923" y="387">10</text>
<text x="942" y="387">FULL SUPPLY LEVEL</text>
<text x="1035" y="387">+ 245.670 M</text>
<text x="923" y="396">11</text>
<text x="942" y="396">TOP OF BANK LEVEL</text>
<text x="1035" y="396">+ 246.270 M</text>
<text x="923" y="404">12</text>
<text x="942" y="404">EXSISTING ROAD LEVEL</text>
<text x="1035" y="404">+ 246.480M</text>
<text x="923" y="413">13</text>
<text x="941" y="413">PROPOSED ROAD LEVEL</text>
<text x="1034" y="413">+ 247.600M</text>
<text x="923" y="422">14</text>
<text x="941" y="421">SKEW ANGLE</text>
<text x="1035" y="421">0 °</text>
<text x="923" y="488">1</text>
<text x="942" y="488">PIER</text>
<text x="1027" y="489">107.65</text>
<text x="1050" y="489">(-) 59.32</text>
<text x="1075" y="489">10.06</text>
<text x="1098" y="489">0.56</text>
<text x="923" y="497">2</text>
<text x="942" y="497">ABUTMENT</text>
<text x="1027" y="497">27.13</text>
<text x="1050" y="497">(-) 5.16</text>
<text x="1075" y="497">21.33</text>
<text x="1098" y="497">0.43</text>
<text x="922" y="562">1. DRAWING NO. SKD/SLRB/002/2008 - RCC DETAILS OF PIER, PIER FOOTING AND ABUTMENT</text>
</g>
<g font-size="5">
<text x="926" y="828">SKD/SLRB/001/2008</text>
<text x="1013" y="827">AS INDICATED</text>
</g>
</svg>
